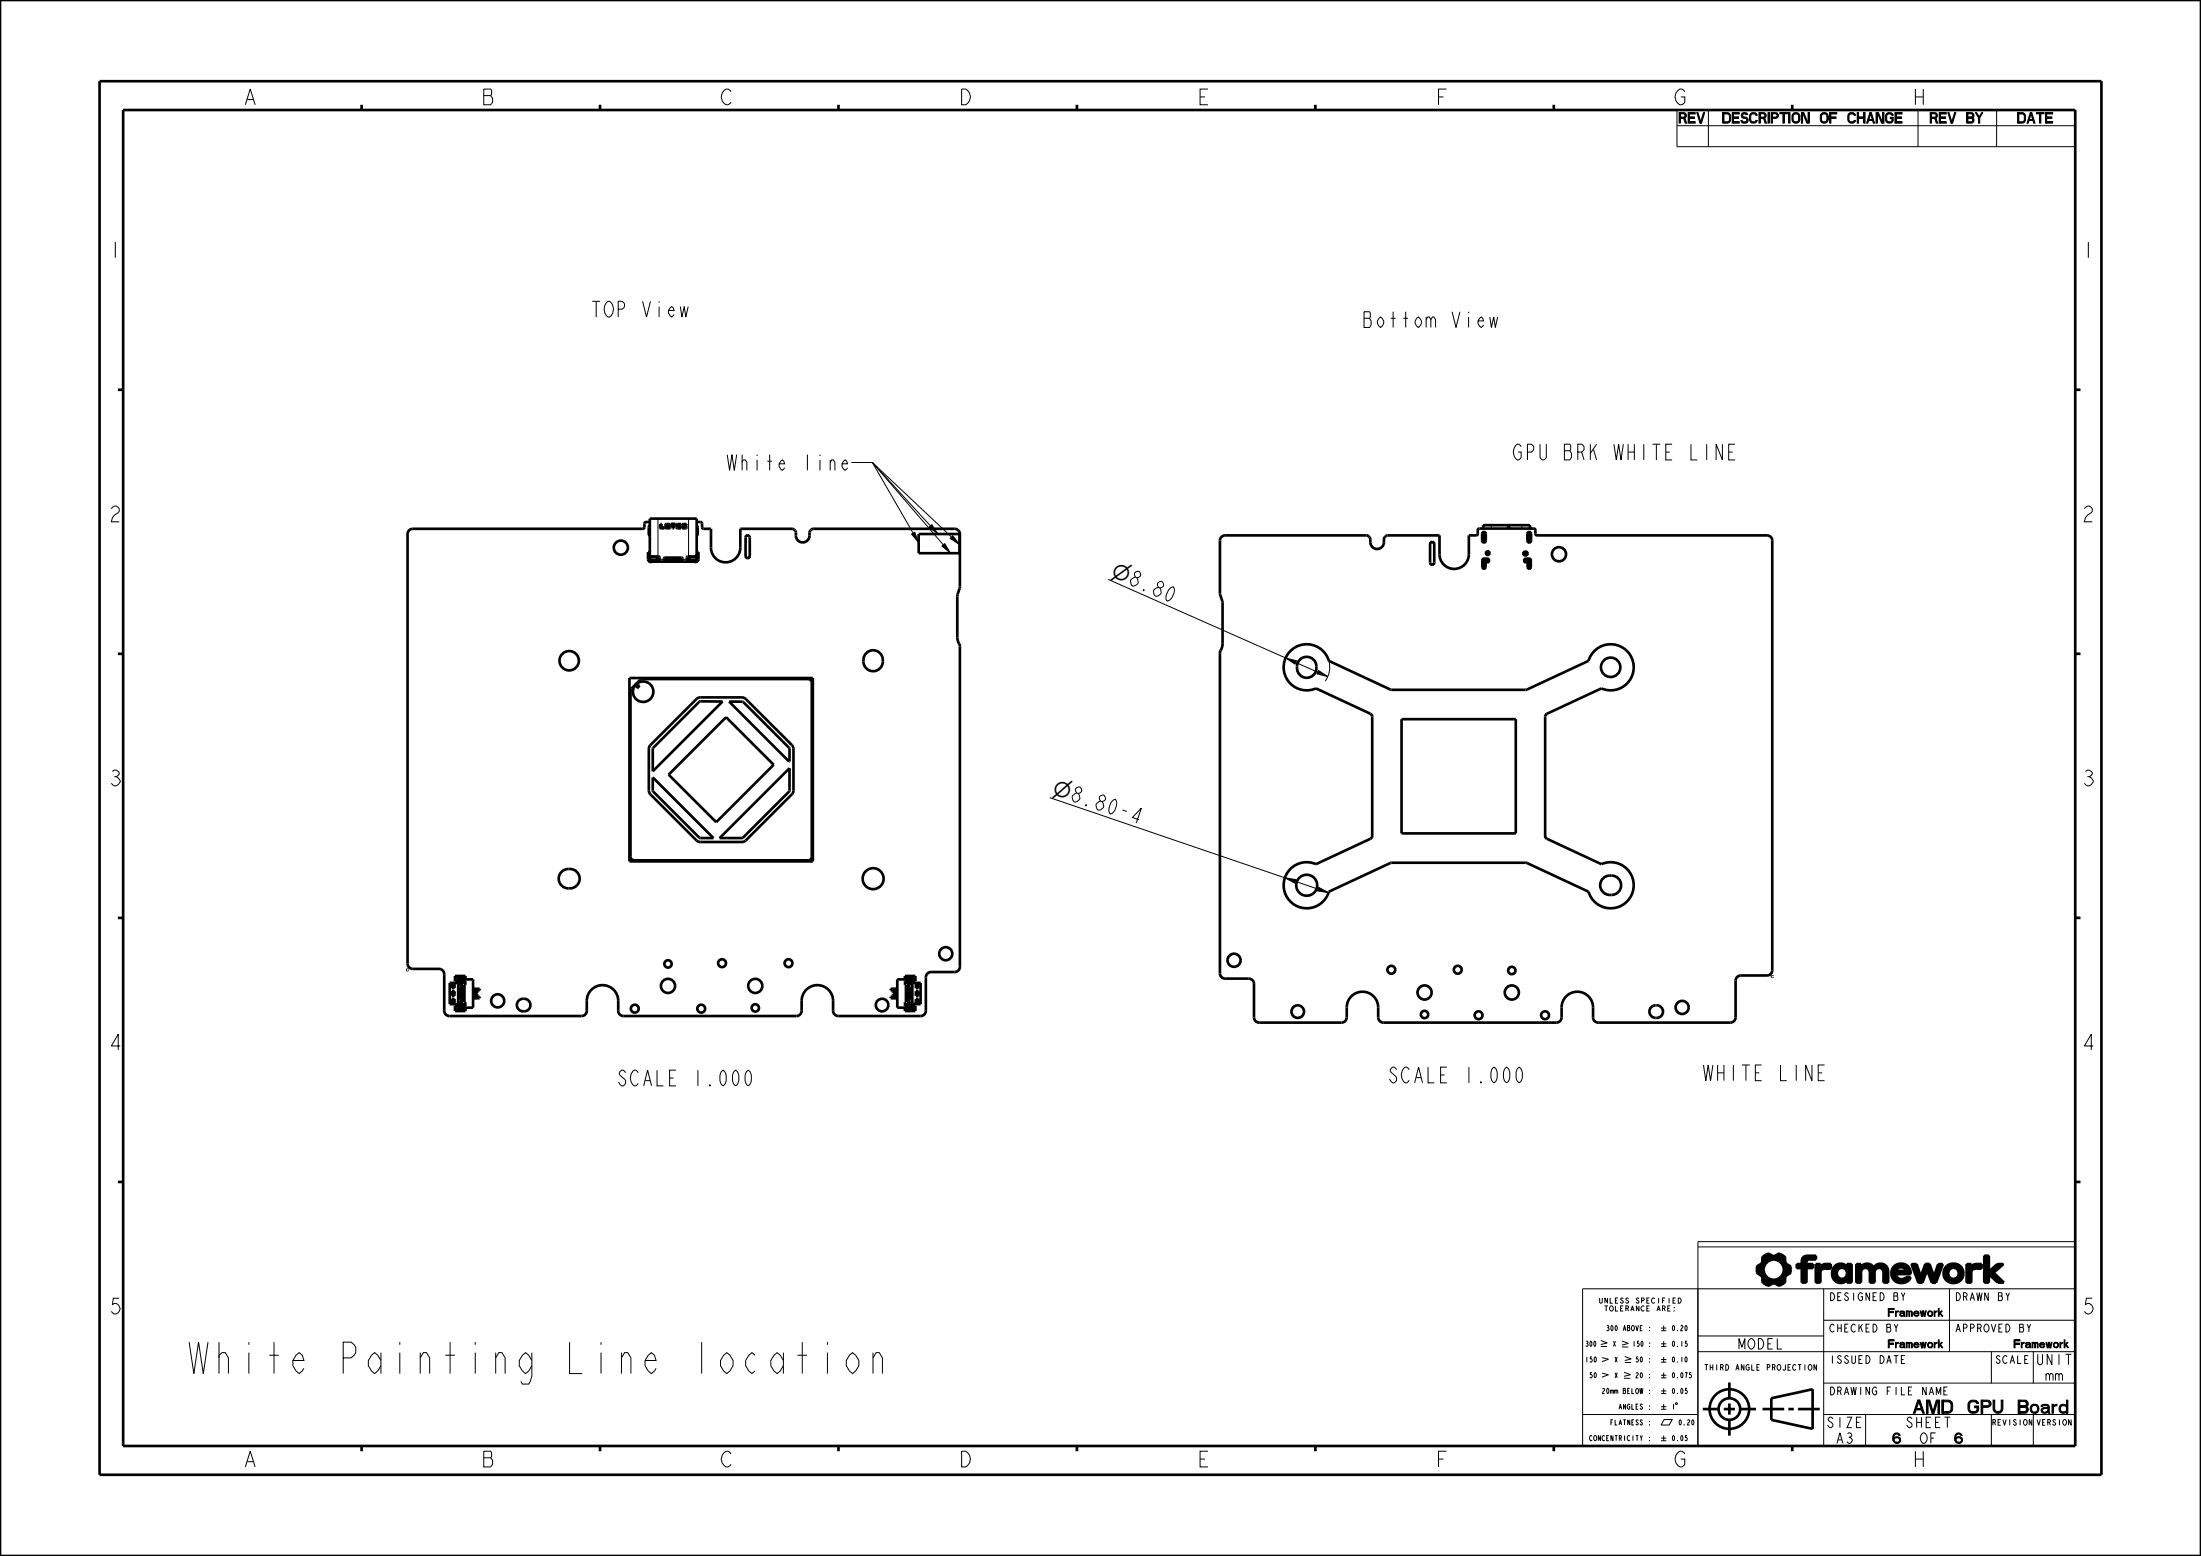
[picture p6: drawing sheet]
<svg xmlns="http://www.w3.org/2000/svg" width="420mm" height="297mm" viewBox="0 0 420 297" stroke-linecap="round" stroke-linejoin="round" font-family="sans-serif">
<g fill="#000">
<path d="M245.3 125.6l2.1 .5-.3 .7zM251.6 128l1.8 1.2-2.1-.6zM245.2 167.6l2.1 .3-.2 .7zM251.6 169.4l1.9 1-2.1-.4zM337.2 239.4h.4zM336.6 239.7l.6-.3h.4l.5 .2zM336.5 239.8l1.7-.1zM336.4 239.9l1.8-.2 2.2 .1 .2 .3-4.3 .6zM338.8 239.6l.6-.3 .3 .1zM338.5 239.7l1.2-.3 .7 .4zM344.1 240l.7-.3h1.7v.7h-2.6zM335.4 243l1.2-.1 .1 .3-.8 .2z"/>
<path d="M335.4 241.6l1.4-.2-.3 .8 .1 .7-1.2 .1-.1-.7zM335.9 243.4l.8-.2 .8 .8-1.2 .6v-.8zM336.3 240.7l1.9-.3-.8 .3-.6 .7-1.3 .2 .6-.4zM337.3 245.4l.3-.1zM336.8 245.1l1.4-.1-.9 .4zM336.6 245h1.9zM338.2 240.4l2.4-.3v.6l-1 .1-.7-.3zM336.3 244.6l1.2-.6 .7 .3 2.4 .3-.2 .3-3.8 .1zM338.6 245l1.8-.1-1.1 .4zM339.3 245.3l.9-.2-.6 .3zM338.8 244.3l.7-.3 1.1-.1v.7zM339.6 240.8h1z"/>
<path d="M339.5 244l1.2-.2zM339.7 240.9h1zM339.6 243.9l1.1-.2zM339.8 241h.9l-.8 .1zM339.7 243.8l1-.1zM339.9 241.1l.8-.1 .1 .1-.8 .1zM339.9 243.6l.9-.1-.1 .2h-.9zM340 241.2l.8-.1v.1l-.7 .1zM340 243.5l.9-.1-1 .2zM340.1 241.3l.7-.1 .7 .4-1.2 .1zM340.2 243.2l1.3-.1a1.97 1.97 0 0 1-1.5 .4zM340.3 241.7h1.3l-1.3 .1z"/>
<path d="M340.3 243l1.3-.1v.1l-1.4 .2zM340.3 241.8l1.3-.1v.1l-1.2 .1zM340.3 242.9l1.3-.1-1.3 .2zM340.4 241.9l1.2-.1 .1 .1-1.3 .2zM340.4 242.8l1.3-.1-.1 .1-1.3 .1zM340.4 242.1l1.3-.2v.2l-1.3 .1zM340.4 242.6l1.3-.1v.2l-1.3 .1zM340.4 242.2l1.3-.1v.2l-1.3 .2zM340.4 242.5l1.3-.2v.2l-1.3 .1zM342.9 241.3h.9l.9-.5v.5l-1.8 .7zM343.8 240.8l1-.1-1 .6zM343.8 240.7l1-.1z"/>
<path d="M343.8 240.6l1.1-.1zM343.8 240.5l1.2-.1zM343.9 240.4h1.4zM342.9 242l1.8-.7h1.3v.7h-1.3v2.8h-.9v-2.8zM347.4 242.6v2.2h-.9zM346.5 241.3h.9v.6a1.14 1.14 0 0 1 1.1-.6h.8v.9h-.9a.92 .92 0 0 0-1 .4l-.9 2.2zM349.9 241.9l1.6 .1-1.7 .1zM349.6 243.2l.9-.2v.2l-.9 .2zM349.6 242.9l.9-.1v.2l-.9 .2zM349.6 243.4l.9-.2v.2l-.9 .1zM349.6 242.7l1-.1-.1 .2-.9 .1zM349.6 243.5l.9-.1 .1 .1-.9 .1z"/>
<path d="M349.6 242.6l1-.1v.1l-1 .1zM349.7 243.6l.9-.1 .1 .2-1 .1zM349.7 242.5l1-.1-.1 .1-1 .1zM349.7 243.8l1-.1v.1l-.9 .1zM349.7 242.3h1.1l-1.1 .2zM349.8 242.2l1.2-.1-.2 .2h-1.1zM349.8 243.9l.9-.1 .2 .1-1.1 .1zM349.8 244h1.2l-1.1 .1zM349.8 242.1l1.6-.1-1.6 .2zM350.7 241.3h1zM351.1 244.9h.4zM349.9 244.1l1.1-.1a.95 .95 0 0 0 1.4-.5v.8l-2.5-.1z"/>
<path d="M350.9 244.8h.9zM350.5 241.4l1.4-.1zM350.2 241.6l.3-.2 1.4-.1 .3 .2zM350.5 244.7h1.6l-.3 .1h-.9zM350.4 244.6h1.8zM350.1 241.7l2.1-.2 .1 .1zM350.2 244.5l2.1-.1-.1 .2h-1.8zM350.1 241.7h2.3l-2.4 .1zM350.1 244.4l2.3-.1zM350 241.8h2.4l-2.5 .1zM349.9 244.2l2.5 .1-2.3 .1zM352.4 241.3h.9v3.5h-.9v-1.3a1.15 1.15 0 0 0-.4-1.4l.4-.3z"/>
<path d="M349.9 241.9l2.5-.1-.4 .3zM354.2 241.3h.9v3.5h-.9zM355.9 242h2.7a.85 .85 0 0 0-.9 .9v1.9h-.9v-1.9a.83 .83 0 0 0-.9-.9zM355.3 241.6a1.4 1.4 0 0 1 2.2 .3l-1.7 .1-.6 .5-.1-.6zM357.8 241.6a1.46 1.46 0 0 1 2.4 .7l-.9 .1-.5-.4h-1.3zM359.3 242.4l.9-.1 .1 2.5h-.9v-1.9zM361 243.5l.8-.2 .1 .2-.9 .1zM361 242.5l.9-.2v.2l-.9 .1zM361 243.6l.9-.1v.1l-.9 .2zM361 242.3l1-.1-1 .3zM361 243.8l.9-.2 .1 .2-.9 .1zM361.1 242.2l1-.1-.1 .1-1 .1z"/>
<path d="M361.1 243.9l.9-.1 .1 .1-.9 .1zM361.2 242.1l1.1-.1-1.2 .2zM361.2 244l.9-.1 .2 .1-1.1 .1zM361.2 242l1.5-.1-1.5 .2zM361.2 244.1h1.3l-1.2 .1zM361.4 241.8a1.89 1.89 0 0 1 3.1 .5l-.9 .1a.9 .9 0 0 0-.9-.5l-1.5 .1zM361.3 244.2h1.5zM362.4 244.9l1.1-.1zM361.3 244.2l1.7-.1 .7-.3h.9l-.3 .5-2.8 .1zM361 242.6h3.6v.5l-3.7 .1zM361.5 244.4l2.8-.1-.8 .5-1.1 .1zM363.6 242.4l.9-.1 .1 .3h-.9z"/>
<path d="M360.9 243.2l3.7-.1v.1h-2.8v.1l-.8 .2zM364.8 241.3h.9l.8 2.4-.4 1.1zM367.4 241.3h.8l.9 2.3 1.6-2.3-1.3 3.5h-.8l-.9-2.4-.9 2.4h-.7zM369.9 241.3h.8l-1.6 2.3zM370.9 243.2l.9-.2v.2l-.9 .1zM370.9 242.9l.9-.1v.2l-.9 .2zM370.9 243.3l.9-.1v.2l-.9 .1zM370.9 242.8l.9-.1v.1l-.9 .1zM370.9 243.5l.9-.1 .1 .1-.9 .1zM370.9 242.6l1-.1-.1 .2-.9 .1zM371 243.6l.9-.1v.2l-.9 .1zM371 242.5l1-.1-.1 .1-1 .1z"/>
<path d="M371 243.8l.9-.1 .1 .1-.9 .1zM371 242.3l1.1-.1-.1 .2-1 .1zM371.1 243.9l.9-.1 .2 .1-1.1 .1zM371.1 242.2l1.2-.1-1.3 .2zM371.1 244l1.1-.1 .2 .1-1.2 .1zM371.1 242.1l1.6-.1-1.6 .2zM371.4 241.8a1.94 1.94 0 0 1 3.2 .7l-.9 .1a.96 .96 0 0 0-1-.6l-1.6 .1zM371.2 244.1h3.1a1.97 1.97 0 0 1-3.1 0zM373.7 242.6l.9-.1 .1 .7-.2 .7-.2 .2h-1.4a1.06 1.06 0 0 0 .8-1.5zM376.2 242.6v2.2h-.9zM375.3 241.3h.9v.6a1.14 1.14 0 0 1 1.1-.6h.8v.9h-.9a.92 .92 0 0 0-1 .4l-.9 2.2zM378.6 239.7h.9v3l1.6-1.4h1.2l-1.9 1.6 2 1.9h-1.2l-1.7-1.6v1.6h-.9z"/>
</g>
<g fill="none" stroke="#000" stroke-width=".19">
<path d="M320 21h76v7h-76zM320 24h76M326 21v7M366 21v7M381 21v7M211.5 110.6l33.8 15M245.3 125.6l2.1 .5-.3 .7zM247.2 126.4l4.3 1.9M251.6 128l1.8 1.2-2.1-.6zM253.6 126.1a4.4 4.4 0 0 1-.7 3.9M200.3 152.2l44.9 15.4M245.2 167.6l2.1 .3-.2 .7z"/>
<path d="M247.2 168.2l4.3 1.5M251.6 169.4l1.9 1-2.1-.4zM324 238h72M336.4 239.9l1.8-.2 2.2 .1 .2 .3-4.3 .6zM336.5 239.8l1.7-.1zM336.6 239.7l.6-.3h.4l.5 .2zM337.2 239.4h.4zM338.5 239.7l1.2-.3 .7 .4zM338.8 239.6l.6-.3 .3 .1zM344.1 240l.7-.3h1.7v.7h-2.6zM378.6 239.7h.9v3l1.6-1.4h1.2l-1.9 1.6 2 1.9h-1.2l-1.7-1.6v1.6h-.9zM305.5 257h1.2"/>
<path d="M305.5 255.9l1.2 .4-1.2 .3M305.7 259.1l1.2 .3-1.2 .5M309.5 257.1h1.2M309.5 256l1.2 .4M310 258.9l1.3 .5-1.3 .3M310.7 256.4l-1.2 .3M324 255h24M324 258h72M335.4 243l1.2-.1 .1 .3-.8 .2zM335.4 241.6l1.4-.2-.3 .8 .1 .7-1.2 .1-.1-.7zM335.9 243.4l.8-.2 .8 .8-1.2 .6v-.8zM336.3 240.7l1.9-.3-.8 .3-.6 .7-1.3 .2 .6-.4z"/>
<path d="M336.3 244.6l1.2-.6 .7 .3 2.4 .3-.2 .3-3.8 .1zM336.6 245h1.9zM336.8 245.1l1.4-.1-.9 .4zM337.3 245.4l.3-.1zM338.2 240.4l2.4-.3v.6l-1 .1-.7-.3zM338.6 245l1.8-.1-1.1 .4zM338.8 244.3l.7-.3 1.1-.1v.7zM339.3 245.3l.9-.2-.6 .3zM339.5 244l1.2-.2zM339.6 240.8h1zM339.6 243.9l1.1-.2zM339.7 240.9h1z"/>
<path d="M339.7 243.8l1-.1zM339.8 241h.9l-.8 .1zM339.9 241.1l.8-.1 .1 .1-.8 .1zM339.9 243.6l.9-.1-.1 .2h-.9zM340 241.2l.8-.1v.1l-.7 .1zM340 243.5l.9-.1-1 .2zM340.1 241.3l.7-.1 .7 .4-1.2 .1zM340.2 243.2l1.3-.1a1.97 1.97 0 0 1-1.5 .4zM340.3 241.7h1.3l-1.3 .1zM340.3 243l1.3-.1v.1l-1.4 .2zM340.3 241.8l1.3-.1v.1l-1.2 .1zM340.3 242.9l1.3-.1-1.3 .2z"/>
<path d="M340.4 241.9l1.2-.1 .1 .1-1.3 .2zM340.4 242.8l1.3-.1-.1 .1-1.3 .1zM340.4 242.1l1.3-.2v.2l-1.3 .1zM340.4 242.6l1.3-.1v.2l-1.3 .1zM340.4 242.2l1.3-.1v.2l-1.3 .2zM340.4 242.5l1.3-.2v.2l-1.3 .1zM342.9 241.3h.9l.9-.5v.5l-1.8 .7zM342.9 242l1.8-.7h1.3v.7h-1.3v2.8h-.9v-2.8zM343.8 240.8l1-.1-1 .6zM343.8 240.7l1-.1zM343.8 240.6l1.1-.1zM343.8 240.5l1.2-.1z"/>
<path d="M343.9 240.4h1.4zM346.5 241.3h.9v.6a1.14 1.14 0 0 1 1.1-.6h.8v.9h-.9a.92 .92 0 0 0-1 .4l-.9 2.2zM347.4 242.6v2.2h-.9zM348 252h48M348 246v30M349.6 242.9l.9-.1v.2l-.9 .2zM349.6 243.2l.9-.2v.2l-.9 .2zM349.6 243.4l.9-.2v.2l-.9 .1zM349.6 242.7l1-.1-.1 .2-.9 .1zM349.6 243.5l.9-.1 .1 .1-.9 .1zM349.6 242.6l1-.1v.1l-1 .1zM349.7 243.6l.9-.1 .1 .2-1 .1z"/>
<path d="M349.7 242.5l1-.1-.1 .1-1 .1zM349.7 243.8l1-.1v.1l-.9 .1zM349.7 242.3h1.1l-1.1 .2zM349.8 243.9l.9-.1 .2 .1-1.1 .1zM349.8 242.2l1.2-.1-.2 .2h-1.1zM349.8 244h1.2l-1.1 .1zM349.8 242.1l1.6-.1-1.6 .2zM349.9 244.1l1.1-.1a.95 .95 0 0 0 1.4-.5v.8l-2.5-.1zM349.9 244.2l2.5 .1-2.3 .1zM349.9 241.9l2.5-.1-.4 .3zM349.9 241.9l1.6 .1-1.7 .1zM350 241.8h2.4l-2.5 .1z"/>
<path d="M350.1 244.4l2.3-.1zM350.1 241.7l2.1-.2 .1 .1zM350.1 241.7h2.3l-2.4 .1zM350.2 244.5l2.1-.1-.1 .2h-1.8zM350.2 241.6l.3-.2 1.4-.1 .3 .2zM350.4 244.6h1.8zM350.5 244.7h1.6l-.3 .1h-.9zM350.5 241.4l1.4-.1zM350.7 241.3h1zM350.9 244.8h.9zM351.1 244.9h.4zM352.4 241.3h.9v3.5h-.9v-1.3a1.15 1.15 0 0 0-.4-1.4l.4-.3z"/>
<path d="M354.2 241.3h.9v3.5h-.9zM355.3 241.6a1.4 1.4 0 0 1 2.2 .3l-1.7 .1-.6 .5-.1-.6zM355.9 242h2.7a.85 .85 0 0 0-.9 .9v1.9h-.9v-1.9a.83 .83 0 0 0-.9-.9zM357.8 241.6a1.46 1.46 0 0 1 2.4 .7l-.9 .1-.5-.4h-1.3zM359.3 242.4l.9-.1 .1 2.5h-.9v-1.9zM360.9 243.2l3.7-.1v.1h-2.8v.1l-.8 .2zM361 242.6h3.6v.5l-3.7 .1zM361 243.5l.8-.2 .1 .2-.9 .1zM361 242.5l.9-.2v.2l-.9 .1zM361 243.6l.9-.1v.1l-.9 .2zM361 242.3l1-.1-1 .3zM361 243.8l.9-.2 .1 .2-.9 .1z"/>
<path d="M361.1 242.2l1-.1-.1 .1-1 .1zM361.1 243.9l.9-.1 .1 .1-.9 .1zM361.2 242.1l1.1-.1-1.2 .2zM361.2 244l.9-.1 .2 .1-1.1 .1zM361.2 242l1.5-.1-1.5 .2zM361.2 244.1h1.3l-1.2 .1zM361.3 244.2l1.7-.1 .7-.3h.9l-.3 .5-2.8 .1zM361.3 244.2h1.5zM361.4 241.8a1.89 1.89 0 0 1 3.1 .5l-.9 .1a.9 .9 0 0 0-.9-.5l-1.5 .1zM361.5 244.4l2.8-.1-.8 .5-1.1 .1zM362.4 244.9l1.1-.1zM363.6 242.4l.9-.1 .1 .3h-.9z"/>
<path d="M364.8 241.3h.9l.8 2.4-.4 1.1zM367.4 241.3h.8l.9 2.3 1.6-2.3-1.3 3.5h-.8l-.9-2.4-.9 2.4h-.7zM369.9 241.3h.8l-1.6 2.3zM370.9 242.9l.9-.1v.2l-.9 .2zM370.9 243.2l.9-.2v.2l-.9 .1zM370.9 242.8l.9-.1v.1l-.9 .1zM370.9 243.3l.9-.1v.2l-.9 .1zM370.9 242.6l1-.1-.1 .2-.9 .1zM370.9 243.5l.9-.1 .1 .1-.9 .1zM371 242.5l1-.1-.1 .1-1 .1zM371 243.6l.9-.1v.2l-.9 .1zM371 242.3l1.1-.1-.1 .2-1 .1z"/>
<path d="M371 243.8l.9-.1 .1 .1-.9 .1zM371.1 242.2l1.2-.1-1.3 .2zM371.1 243.9l.9-.1 .2 .1-1.1 .1zM371.1 242.1l1.6-.1-1.6 .2zM371.1 244l1.1-.1 .2 .1-1.2 .1zM371.2 244.1h3.1a1.97 1.97 0 0 1-3.1 0zM371.4 241.8a1.94 1.94 0 0 1 3.2 .7l-.9 .1a.96 .96 0 0 0-1-.6l-1.6 .1zM372 246v12M373.7 242.6l.9-.1 .1 .7-.2 .7-.2 .2h-1.4a1.06 1.06 0 0 0 .8-1.5zM375.3 241.3h.9v.6a1.14 1.14 0 0 1 1.1-.6h.8v.9h-.9a.92 .92 0 0 0-1 .4l-.9 2.2zM376.2 242.6v2.2h-.9zM380 258v6"/>
<path d="M388 258v6M396 246h-94v30h94v-39h-72v39M302 270h22M305.7 262.1l1.2 .3-1.2 .5M309.9 263.1h1.2M309.9 261.9l1.2 .5-1.2 .3M310 260.1h1.2M348 264h48M348 270h48M356 270v6M380 270v6M388 270v6"/>
</g>
<g fill="none" stroke="#000" stroke-width=".51">
<path d="M0 0h420v297h-420zM19 15.5h382v266h-382zM23.5 21h372.5v255h-372.5zM69 20v1M114.5 20v1M160 20v1M205.5 20v1M251 20v1M296.5 20v1M342 20v1M22.5 74.4h1M396 74.4h1"/>
<path d="M22.5 124.8h1M396 124.8h1M22.5 175.2h1M396 175.2h1M22.5 225.6h1M336.4 239.9l.7-.5h.5a1.25 1.25 0 0 0 1.7 0l.3-.1 .5 .3 .5 .5a1.25 1.25 0 0 0 .9 1.5l.1 .2 .1 .5-.2 .8a1.25 1.25 0 0 0-.9 1.5l-.1 .2-.4 .3-.8 .2a1.25 1.25 0 0 0-1.7 0l-.3 .1a1.35 1.35 0 0 1-1-1.6l-1-.9v-.9l.1-.4a1.25 1.25 0 0 0 .9-1.5zM344.1 240l.6-.3h1.8v.7h-1.4l-.3 .3-.1 .6h1.3v.7h-1.3v2.8h-.9v-2.8h-.9v-.7h.9l.1-.8zM378.6 239.7h.9v3l1.6-1.4h1.2l-1.9 1.6 2 1.9h-1.2l-1.7-1.6v1.6h-.9zM396 225.6h1M346.5 241.3h.9v.6l.6-.6h1.3v.9h-1.3l-.5 .3-.1 2.3h-.9zM350.1 241.7l.6-.4 .6-.1 .7 .2 .4 .4v-.5h.9v3.5h-.9v-.5l-.4 .4-.6 .2-.7-.1-.6-.4-.4-.6-.1-.8 .1-.7zM354.2 241.3h.9v.6l.7-.6 .8-.1 .6 .3 .3 .5 .4-.5 .5-.2 .7-.1 .5 .2 .4 .4 .3 .6v2.4h-.9v-2.2l-.3-.4-.5-.2-.5 .2-.3 .4-.1 2.2h-.9v-2.2l-.3-.4-.5-.2-.5 .2-.3 .4-.1 2.2h-.9z"/>
<path d="M361.4 241.7l.6-.4 .7-.1 .7 .1 .6 .4 .5 .6 .1 .9h-2.8l.3 .6 .5 .3h.6l.5-.3h.9l-.3 .5-.6 .4-.8 .2-.8-.1-.6-.4-.4-.6-.2-.7 .1-.8zM362.1 242.1l.4-.2h.5l.4 .3 .3 .4h-1.9zM364.8 241.3h.9l.8 2.4 .9-2.4h.8l.9 2.3 .8-2.3h.8l-1.3 3.5h-.8l-.9-2.4-.9 2.4h-.7zM375.3 241.3h.9v.6l.6-.6h1.3v.9h-1.3l-.5 .3-.1 2.3h-.9zM69 276v1M114.5 276v1M160 276v1M205.5 276v1M251 276v1M296.5 276v1M324.9 269h3.2M328.9 269h2.2"/>
<path d="M330 263.9v3.2M330 267.9v2.1M330 270.8v3.2M331.9 269h3.2M336.3 269h4.2M338 266.9l7.9-1.7v7.5l-7.9-1.7zM341.3 269h1M342 276v1M343.1 269h4.1"/>
<circle cx="338.5" cy="242.3" r="1.93"/>
<circle cx="351.5" cy="243.1" r="1.03"/>
<circle cx="372.8" cy="243.1" r="1.88"/>
<circle cx="372.8" cy="243.1" r="1.04"/>
<circle cx="330" cy="269" r="3.8"/>
<circle cx="330" cy="269" r="2.06"/>
</g>
<!-- layer: ASSEM_MEM -->
<g fill="none" stroke="#000" stroke-width=".51">
<path d="M124 99.6l-.9 .1-.1 .2-.1 .9-.2 .1h-43.9a1 1 0 0 0-1 1v82a1 1 0 0 0 1 1h5a1 1 0 0 1 1 1v7a1 1 0 0 0 1 1h25.2a1 1 0 0 0 1-1 4.7 4.7 0 0 1 .6-3.7 3 3 0 0 1 3.4-1 3 3 0 0 1 2 2.8v1.9a1 1 0 0 0 1 1h33a1 1 0 0 0 1-1 4.7 4.7 0 0 1 .6-3.7 3 3 0 0 1 3.4-1 3 3 0 0 1 2 2.8v1.9a1 1 0 0 0 1 1h15.7a1 1 0 0 0 1-1v-6.4a1 1 0 0 1 1-1h4.5a1 1 0 0 0 1-1v-61.1l-.5-1.8v-7.8l.5-1.8v-10.1a1 1 0 0 0-1-1h-27l-.4 .2-.3 .5a1.37 1.37 0 0 1-.6 1.7 1.37 1.37 0 0 1-1.8-.3l-.2-.4-.1-1.1-.3-.4-.3-.2h-9.9v3.6a2.8 2.8 0 0 1-2.8 2.8 2.8 2.8 0 0 1-2.8-2.8v-3.6h-1.6l-.1-.3-.1-.8-.2-.2h-.8M123.9 107.2l.2 .1 .3-.1M124 105.8h.1M124 106.4v.1M124 105.4l-.1 .1M124 100.3l-.2 .3v1.3l.2 .4M124 106.9v-7.9h8.9v7.9M124 106.7v.1M124 106.8h.1M124 106h.1M124 106l.1 .2h1.7l.1 1M124.1 106.9l-.1-.1v-1.1l-.2-.3h-.1v1.4v.2l.4 .2"/>
<path d="M124.1 107.2h8.7M124.1 106.9h1.8M124.1 106.9v.3M124.1 106.9h.1M124.2 106.9h.1M124.3 106.2v.1M124.3 106.9h.1M124.5 106.9h.1M125.5 106.3h-1.5v.6h1.9M125.5 106.2v.7M125.7 106.9h.1M126 100h.3l-.1 .6 .6 .1v.1h-.8z"/>
<path d="M126.2 100.6v.1M126.7 107.2v-.6l.2-.2h3.2l.1 .2v.6M126.7 106.9h3.5M127 106.9h.1M127.1 100.1h.7v.7h-.7zM127.2 100.2v.5h.5M127.2 100.2h.5v.4M127.2 100.2h.1M127.2 106.9h.1M127.5 106.9h.1M127.7 100.6v.1M127.7 106.9h.1"/>
<path d="M128 106.9h.1M128.2 106.9h.1M128.3 100.2h-.3v-.2h.9v.2h-.3M128.3 100.2h.1M128.3 100.2v.6h.3v-.6M128.5 106.9h.1M128.6 100.2h.1M128.7 106.9h.1M129 106.9h.1M129.2 106.9h.1M129.4 100.6v.1M129.4 100.3v.1"/>
<path d="M129.4 100.2v.1M129.4 100.5v.1M129.4 100.2h.6v-.2l-.8 .1v.7h.8v-.1h-.6M129.4 100.5h.1M129.4 100.2h.1M129.4 100.4h.5v.1h-.5M129.5 106.9h.1M129.7 106.9h.1M130 106.9h.1M130.2 106.9h.1M130.4 100.3v.1M130.4 100.2v.1"/>
<path d="M130.4 100.4h.4a.24 .24 0 0 1 .2 .2 .24 .24 0 0 1-.2 .2h-.6v-.1h.5M130.4 100.2h.6v-.2h-.6l-.2 .2v.2l.5 .1M130.4 100.2h.1M130.7 100.5h.1M130.7 100.6v.1M130.7 100.5v.1M131.1 106.9h1.7M131.2 106.9h.1M131.5 106.2v.7M131.5 106.3h1.4v.6h-1.8M132.5 106.9h.1M132.6 106.2v.1"/>
<path d="M132.6 106.9h.1M132.8 106.9h.1M132.8 106.9v.3M132.8 106.9l.2-.1v-1.1l.1-.3h.2v1.4l-.1 .2-.4 .2M132.9 106.8h.1M132.9 106l-.1 .2-1.7 .1v.9M132.9 106h.1M132.9 106.7v.1M132.9 105.8h.1M132.9 100.3l.2 .3v1.3l-.2 .4M132.9 105.4l.2 .1M133 106.4l-.1 .1"/>
<path d="M133 107.2l-.2 .1-.2-.1M142.5 102.2a.4 .4 0 0 1 .6 .4v3.5a.4 .4 0 0 1-.4 .4 .4 .4 0 0 1-.4-.4v-3.5zM175.3 101.9h7.8v3.7h-7.8zM233.1 102.5l.7-.3h27l.5 .3 .2 .4a1.37 1.37 0 0 0 .6 1.7 1.37 1.37 0 0 0 1.7-.3l.2-.4 .1-1.2 .3-.4 .4-.1h9.9v3.6a2.8 2.8 0 0 0 2.8 2.8 2.8 2.8 0 0 0 2.8-2.8v-3.6h1.5l.2-.3v-.9l.3-.1h10.4l.2 .1 .1 1 .3 .2h43.9a1 1 0 0 1 1 1v82a1 1 0 0 1-1 1h-5a1 1 0 0 0-1 1v7a1 1 0 0 1-1 1h-25.2a1 1 0 0 1-1-1 4.7 4.7 0 0 0-.7-3.8 3 3 0 0 0-3.3-.9 3 3 0 0 0-2 2.8v1.9a1 1 0 0 1-1 1h-33a1 1 0 0 1-1-1 4.7 4.7 0 0 0-.7-3.8 3 3 0 0 0-3.3-.9 3 3 0 0 0-2 2.8v1.9a1 1 0 0 1-1 1h-15.7a1 1 0 0 1-1-1v-6.4a1 1 0 0 0-1-1h-4.5a1 1 0 0 1-1-1v-61.1l.5-1.8v-7.8l-.5-1.9v-10zM272.9 103.6a.4 .4 0 0 1 .5-.1 .4 .4 0 0 1 .3 .3v3.6a.4 .4 0 0 1-.4 .4 .4 .4 0 0 1-.4-.4zM282.9 101.7a.35 .35 0 0 1 .4-.1 .35 .35 0 0 1 .2 .3v1.3a.35 .35 0 0 1-.3 .3 .35 .35 0 0 1-.4-.3zM282.9 106.8l.1 1.3M282.9 106.8l.3-.2h.6l.3 .2-.1 .5h-.5v.9a.3 .3 0 0 1-.3 .3 .3 .3 0 0 1-.3-.3zM282.9 108.4l.5 .1M283 107.1h.1M283 107.6v.1M283 100.9v-.7h9v.7"/>
<path d="M283 101.6h.1M283 103.4v.1M283 106.9h.3M283 103h.3M283 102h.3M283 101.6v1.8M283 103.4h.4M283 101.6h.4M283.3 108.2h.2M283.3 108.1h.2M283.3 107.5h.1M283.3 107.2h.1"/>
<path d="M283.3 101.6v1.8M283.3 106.6v1.6h-.3v-1.5h.3M283.5 107l-.2 .2h.8M283.8 105.3h.2M283.9 106.9v.1M283.9 106.9h-.4v.1h.4M284 106.7h-.7l.2 .2M284.1 106.8l-.2 .1M284.1 106.8v.4l-.2-.2M287.7 100.2l.2 .2v.5M287.9 100.4h.1M288.1 100.2l-.2 .2v.5"/>
<path d="M288.1 100.9a.2 .2 0 0 0-.2-.3 .2 .2 0 0 0-.2 .3M290.9 106.9l.3-.3h.6l.3 .2v1.4a.3 .3 0 0 1-.3 .3 .3 .3 0 0 1-.3-.3v-.9h-.5l-.1-.3M290.9 106.8v.4M290.9 105.4h.4M290.9 106h.4M290.9 106.8l.1 .1M291 106.7h.6l-.1 .2M291 106.9h.5M291 107l-.1 .2M291 106.9v.1M291 107h.5M291.5 107l.1 .2h-.7"/>
<path d="M291.5 106.9v.1M291.5 101.7a.35 .35 0 0 1 .4-.1 .35 .35 0 0 1 .3 .3v1.3a.35 .35 0 0 1-.4 .3 .35 .35 0 0 1-.3-.3zM291.5 108.2h.2M291.5 108.1h.2M291.6 103.4h.3M291.6 101.6h.3M291.6 106.6v1.5M291.6 107.5h.1M291.6 101.6v1.8M291.6 107.2v.1M291.7 107.2h.1M291.7 106.6v1.6h.3v-1.5h-.3"/>
<path d="M291.7 106.9h.3M291.7 103h.3M291.7 102h.3M291.9 101.6v1.8M292 101.6h.1M292 103.4v.1M292 107.1h.1M292 107.6v.1M292 108.4l-.4 .1M292.1 106.8l-.1 1.3M120.1 129.4h35v35h-35zM121.6 130.9h.5l-.5 .5z"/>
<path d="M122.1 129.8l.5-.2h31.6l.5 .2 .2 .5v33.2l-.2 .5-.5 .2h-33.2l-.5-.2-.2-.5v-31.6l.2-.5zM139.1 133.9l2.7 .1 8.8 8.8 .1 2.5zM165.3 124.7a1.95 1.95 0 0 1 3.2 1 1.95 1.95 0 0 1-2.4 2.4 2.06 2.06 0 0 1-.8-3.4zM246.1 124.4a4.4 4.4 0 0 1 7.5 1.7l12 5.6h25.7l11.8-5.6a4.4 4.4 0 0 1 5.7-2.9 4.4 4.4 0 0 1 2.6 5.8 4.4 4.4 0 0 1-5.8 2.4l-10.4 4.8-.4 .6 .1 23 .3 .3 10.4 4.8a4.4 4.4 0 0 1 5.8 2.5 4.4 4.4 0 0 1-2.6 5.7 4.4 4.4 0 0 1-5.7-2.9l-12-5.5h-25.7l-11.8 5.5a4.4 4.4 0 0 1-5.7 2.9 4.4 4.4 0 0 1-2.7-5.7 4.4 4.4 0 0 1 5.9-2.5l10.4-4.8 .3-.5v-23l-.3-.4-10.4-4.8a4.4 4.4 0 0 1-5.3-1.5 4.4 4.4 0 0 1 .3-5.5zM248 125.9a1.95 1.95 0 0 1 3.2 1 1.95 1.95 0 0 1-2.3 2.4 2.06 2.06 0 0 1-.9-3.4zM267.4 137.3h21.8v21.8h-21.8zM124.1 142.2l9-9 .5-.1 8.3 .1 .4 .2 9 9 .1 .5v8.3l-.3 .4-9 9-.5 .1h-8.2l-.5-.3-9-9-.1-.5v-8zM124.6 148.4l11.5 11.6-2.7-.1-8.8-8.8zM124.6 142.8l8.8-8.9h4.5l-13.3 13.3zM127.6 147.9l11-11 9 9.1-10.9 10.9zM137.3 160l13.4-13.4-.1 4.5-8.8 8.8zM107.2 166.4a1.96 1.96 0 0 1 2.7-.1 1.96 1.96 0 0 1 .2 2.7 1.96 1.96 0 0 1-2.8 .2 1.96 1.96 0 0 1-.1-2.8z"/>
<path d="M305.9 167.7a1.96 1.96 0 0 1 2.7-.2 1.96 1.96 0 0 1 .2 2.8 1.96 1.96 0 0 1-2.7 .1 1.96 1.96 0 0 1-.2-2.7zM86.2 187.8h.5v.8h-.5zM86.2 189.2h.5v.9h-.5zM86.2 190.7h.5v.8h-.5zM86.3 189.3l.3 .3 .1-.3v.3l-.4-.3v.3zM86.3 188.2l.4 .2-.4 .1 .3-.2zM86.3 187.8h.4v.3l-.1-.2-.1 .2v-.2zM86.3 189.8l.4-.1-.2 .1zM86.3 191h.3M86.3 190.9v.1M86.3 190.9h.1M86.3 190.8v.1"/>
<path d="M86.4 190.8h-.1M86.4 188.3v.1M86.4 191.1l.3 .3h-.4zM86.4 190.8h.1M86.4 191.2l.2 .1h-.2zM86.4 190.8l-.1 .1M86.5 190.8l.1 .2-.3-.1M86.5 190.8l.1 .2M86.5 189.8l.2 .2zM86.6 191h.1M87.2 191.7l.1 .1-.1 .2M87.2 187.2l.1 .1-.1 .3"/>
<path d="M87.2 187.2v-.3h3.1v5.4h-3.1v-.3M87.2 187.2h1.6v.8h-.2v3.3h.2v.7h-1.6M87.2 192h-.4v1h2v-.7M87.3 187.3v.3h-1.5v4.1h1.5v.3M87.3 186.9v-.5h1.1v.5M87.3 192.3v.5h1.1v-.5M87.3 192.7h1.1M87.3 186.6h1.1M87.4 187.7l.1 .1M87.4 187.7l.8 .1M87.4 187.7v3.9M87.4 191.6l.9-.1v.5"/>
<path d="M87.5 187.8l-.1 3.8M87.6 190.5h.5M87.6 190.3h1M87.6 189.8h.5M87.6 189.5h.5M87.6 189.3h1M87.6 188.8h.5M87.8 189.3v.2h.8M87.8 190.3v.2h.8M88.1 187.8v.7h.1v.3M88.1 190.2v.1M88.1 189.7v.1"/>
<path d="M88.1 189.2v.1M88.1 188.7v.1M88.1 188.7h-.5v.3h.5M88.1 189.2h-.5v.3h.5M88.1 189.7h-.5v.3h.5M88.1 190.2h-.5v.3h.5M88.1 188.5v.2M88.1 189v.2M88.1 189.5v.2M88.1 190v.2M88.1 190.5v.3M88.1 188.8h.1"/>
<path d="M88.1 189h.1M88.1 189.3h.1M88.1 189.5h.1M88.1 189.8h.1M88.1 190h.1M88.1 190.3h.1M88.1 190.5h.1M88.1 190.8v1.2M88.1 190.9h.5M88.1 188.3h.5M88.1 187.3v1.2M88.2 191.5l-.1 .1"/>
<path d="M88.2 190.5v.3h-.1v.7M88.2 189v.3M88.2 189.5v.3M88.2 190v.3M88.3 187.3v.5h-.8M88.3 191.9h.5M88.3 191.8h.5M88.3 187.5h.5M88.3 187.3h.5M88.4 187.3h.1M88.4 191.9h.1M88.6 188.8h-.8v.2"/>
<path d="M88.6 189.8h-.8v.2M88.6 190h-1M88.6 189h-1M88.6 187.3h.1M88.6 187.5h.1M88.6 191.8h.1M88.6 191.9h.1M88.8 186.9v-.6h-2v1h.4M90.3 190.3h.8v.2h-.8M90.3 189.8h.8v.2h-.8M90.3 189.3h.8v.2h-.8M90.3 188.8h.8v.2h-.8"/>
<path d="M90.4 190.2h1.1v.3h-1.1zM90.4 188.7h1.1v.3h-1.1zM90.4 189.3v.2M90.4 189.8v.2M90.4 190.3l.1 .1M90.4 189.3l.1 .1M90.4 188.8v.2M90.5 189.4l-.1 .1M90.5 190.4l-.1 .1M99.1 190.9a1.28 1.28 0 0 1 1.8 .1 1.28 1.28 0 0 1 0 1.7 1.28 1.28 0 0 1-1.8 .1 1.2 1.2 0 0 1 0-1.9zM170 190.2h1.1v.3h-1.1zM170 188.7h1.1v.3h-1.1z"/>
<path d="M171 189.8l.1 .2zM171 189.3l.1 .2zM171.1 190.3v.2M171.1 188.8v.2M171.2 190.3h-.8v.2h.8M171.2 189.8h-.8v.2h.8M171.2 189.3h-.8v.2h.8M171.2 188.8h-.8v.2h.8M172.7 186.9v-.6h2v1h-.4M172.7 191.9h.5M172.7 191.8h.5M172.7 187.5h.5"/>
<path d="M172.7 187.3h.5M172.9 190.9h.5M172.9 190h1M172.9 189.8h.8v.2M172.9 189h1M172.9 188.8h.8v.2M172.9 188.3h.5M172.9 187.3h.1M172.9 187.5h.1M172.9 191.8h.1M172.9 191.9h.1M173.1 192.3v.5h1.1v-.5"/>
<path d="M173.1 192.7h1.1M173.1 186.6h1.1M173.1 186.9v-.5h1.1v.5M173.1 187.3h.1M173.1 191.9h.1M173.2 187.3v.5h.8M173.2 190.5v.3h.2v.7M173.2 189v.3M173.2 189.5v.3M173.2 190v.3M173.3 191.5l.1 .1M173.4 187.3v1.4"/>
<path d="M173.4 190.5h.5M173.4 189.8h.5M173.4 189.5h.5M173.4 188.8h.5M173.4 190.5h.1M173.4 190h.1M173.4 189.5h.1M173.4 189h.1M173.4 188.8h.1M173.4 189.3h.1M173.4 189.8h.1M173.4 190.3h.1"/>
<path d="M173.4 190.2h.5v.3h-.5M173.4 189.7h.5v.3h-.5M173.4 189.2h.5v.3h-.5M173.4 188.7h.5v.3h-.5M173.4 189v.2M173.4 189.5v.2M173.4 190v.2M173.4 190.5v1.5M173.4 188.7v.1M173.4 189.2v.1M173.4 189.7v.1M173.4 190.2v.1"/>
<path d="M173.4 187.8v.7h-.2v.3M173.7 190.3v.2h-.8M173.7 189.3v.2h-.8M173.9 190.3h-1M173.9 189.3h-1M174 187.8l.1 3.8M174.1 191.6l-.9-.1v.5M174.1 187.7l-.8 .1M174.1 187.7v3.9M174.1 187.7l-.1 .1M174.2 187.3v.3h1.5v4.1h-1.5v.3M174.3 192h.4v1h-2v-.7"/>
<path d="M174.3 187.2v-.3h-3.1v5.4h3.1v-.3M174.3 187.2h-1.6v.8h.2v3.3h-.2v.7h1.6M174.3 191.7l-.1 .1 .1 .2M174.3 187.2l-.1 .1 .1 .3M174.8 190.7h.5v.8h-.5zM174.8 189.2h.5v.9h-.5zM174.8 187.8h.5v.8h-.5zM174.8 191.2l.1 .2 .1-.2v.2l.2 .1h-.4zM174.8 190h.1M174.8 189.3l.4 .2-.4 .1 .2-.2zM174.8 187.9l.3-.1 .1 .1-.1 .2zM174.8 191l.4 .1z"/>
<path d="M174.8 188.4h.1M174.8 190.9l.4-.1zM174.8 188.4l.1 .1M174.8 188.3v.1M174.9 188.5h.1M174.9 188.3h-.1M174.9 189.7l.3 .3v-.3v.2l-.4-.2v.3M174.9 188.4v.1M174.9 187.9h.2v.2zM174.9 188.2v.1M174.9 188.5h.2M174.9 188.2h.2"/>
<path d="M174.9 188.3h.2M174.9 188.3v.1M174.9 188.2h.1M175.1 190.9v.1M175.1 188.2l.1 .1M175.1 188.3h.1M175.1 190.8v.2M175.2 188.3v.1M175.2 188.4l-.1 .1M175.2 188.4h.1M175.2 188.3v.2M175.2 188.5h-.1"/>
<circle cx="118.5" cy="104.5" r="1.35"/>
<circle cx="283.9" cy="105.6" r=".34"/>
<circle cx="283.9" cy="105.6" r=".25"/>
<circle cx="291.1" cy="105.6" r=".25"/>
<circle cx="291.1" cy="105.6" r=".38"/>
<circle cx="297.5" cy="105.8" r="1.35"/>
<circle cx="108.6" cy="126.1" r="1.85"/>
<circle cx="122.7" cy="132" r="1.95"/>
<circle cx="307.3" cy="127.4" r="1.85"/>
<circle cx="166.6" cy="167.7" r="2"/>
<circle cx="249.3" cy="169" r="2"/>
<circle cx="77.8" cy="185.1" r=".05"/>
<circle cx="95" cy="191" r="1.25"/>
<circle cx="121.1" cy="192.5" r=".75"/>
<circle cx="127.5" cy="188.2" r="1.35"/>
<circle cx="127.5" cy="184" r=".7"/>
<circle cx="133.8" cy="192.5" r=".75"/>
<circle cx="137.8" cy="183.8" r=".75"/>
<circle cx="144.1" cy="188.2" r="1.35"/>
<circle cx="144.1" cy="192.4" r=".7"/>
<circle cx="150.5" cy="183.8" r=".75"/>
<circle cx="168.3" cy="191.8" r="1.2"/>
<circle cx="180.5" cy="182" r="1.25"/>
<circle cx="235.5" cy="183.3" r="1.25"/>
<circle cx="247.6" cy="193.1" r="1.2"/>
<circle cx="265.5" cy="185.1" r=".75"/>
<circle cx="271.8" cy="193.6" r=".7"/>
<circle cx="271.8" cy="189.4" r="1.35"/>
<circle cx="278.2" cy="185.1" r=".75"/>
<circle cx="282.1" cy="193.8" r=".75"/>
<circle cx="288.5" cy="189.4" r="1.35"/>
<circle cx="288.5" cy="185.2" r=".7"/>
<circle cx="294.8" cy="193.8" r=".75"/>
<circle cx="316.1" cy="193.1" r="1.27"/>
<circle cx="321" cy="192.3" r="1.25"/>
<circle cx="338.2" cy="186.4" r=".05"/>
</g>
<g fill="none" stroke="#000" stroke-width=".19">
<path d="M125.6 99v7.2M131.4 99v7.2M123.7 105.6h.2M124 106h.1M124 106.7h.1M124 106.2h.1M124.1 106.9v.3M124.1 106.9h.1M125.1 106.9v.3M125.2 106.3v.6M125.3 106.9v.3M125.4 106.9v.3"/>
<path d="M125.5 106.9v.3M125.7 106.9v.3M125.9 106.8h.8M126.9 106.9v.3M130.1 106.9v.3M130.2 106.8h.9M131.2 106.9v.3M131.4 106.9v.3M131.6 106.9v.3M131.7 106.9v.3M131.7 106.3v.6M131.8 106.9v.3"/>
<path d="M132.8 106.9h.1M132.8 106.9v.3M132.9 106.2h.1M132.9 106.7h.1M132.9 106h.1M133 105.6h.3M282.9 106.8h.1M283 107.2h.1M283 108h.3M283 107.1h.3M283 106.8h.3M283 103h.3"/>
<path d="M283 102.9h.3M283 102.8h.3M283 102.3h.3M283 102.2h.3M283 102.1h.3M283.3 107.3h.1M283.5 106.9v.1M283.6 106.9v.1M283.7 105.3v.1M283.8 106.9v.1M283.9 106.9v.1M284.1 105.3l-.1 .1"/>
<path d="M284.6 100.2v.7M290.4 100.2v.7M290.7 105.4a.37 .37 0 0 0 .4 .6 .37 .37 0 0 0 .3-.6M290.9 105.3v.1M291.1 106.9v.1M291.2 106.9v.1M291.3 105.3l-.1 .1M291.4 106.9v.1M291.5 106.9v.1M291.6 107.3h.1M291.7 108h.3M291.7 107.1h.3"/>
<path d="M291.7 106.8h.3M291.7 103h.3M291.7 102.9h.3M291.7 102.8h.3M291.7 102.3h.3M291.7 102.2h.3M291.7 102.1h.3M292 107.2h.1M292.1 106.8h.1M87.3 192.6h1.1M87.3 186.7h1.1M87.4 186.4v.2"/>
<path d="M87.4 192.7v.1M87.9 188.8v.2M87.9 189.3v.2M87.9 189.8v.2M87.9 190.3v.2M88.2 186.4v.2M88.2 192.7v.1M88.7 187.3v.2M88.7 191.8v.1M90.4 188.8h.1M90.4 189h.1M90.4 189.3h.1"/>
<path d="M90.4 189.5h.1M90.4 189.8h.1M90.4 190h.1M90.4 190.3h.1M90.4 190.5h.1M90.7 188.8v.2M90.7 189.3v.2M90.7 189.8v.2M90.7 190.3v.2M91 188.8v.2M91 189.3v.2M91 189.8v.2"/>
<path d="M91 190.3v.2M170.5 188.8v.2M170.5 189.3v.2M170.5 189.8v.2M170.5 190.3v.2M170.8 188.8v.2M170.8 189.3v.2M170.8 189.8v.2M170.8 190.3v.2M171 188.8h.1M171 189h.1M171 189.3h.1"/>
<path d="M171 189.5h.1M171 189.8h.1M171 190h.1M171 190.3h.1M171 190.5h.1M172.8 187.3v.2M172.8 191.8v.1M173.1 192.6h1.1M173.1 186.7h1.1M173.3 186.4v.2M173.3 192.7v.1M173.6 188.8v.2"/>
<path d="M173.6 189.3v.2M173.6 189.8v.2M173.6 190.3v.2M174.1 186.4v.2M174.1 192.7v.1"/>
<circle cx="283.9" cy="105.6" r=".13"/>
<circle cx="291.1" cy="105.6" r=".13"/>
</g>
<!-- layer: DETAIL -->
<path d="M173.9 101.9l.7-.3 .7 2zM177.3 100.6l.5-.5 1.2 1.8zM179.7 104.2l.6-.4 1.1 1.8zM181.8 102.3l1.3 1.6-1.8-1.1zM370.8 267.3h1.3l.3 .3a1.61 1.61 0 0 1-.3 2.1l-1.3 .1v-.4h1a.54 .54 0 0 0 .5-.5v-.8a.54 .54 0 0 0-.5-.5h-1zM380.3 267.3h.3v1.6a.63 .63 0 0 0 .7 .5 .63 .63 0 0 0 .6-.5v-1.6h.3v1.6a.94 .94 0 0 1-.9 .9 .94 .94 0 0 1-1-.9z" fill="#000"/>
<g fill="none" stroke="#000" stroke-width=".19">
<path d="M162.5 88.3h4M166.5 88.3l7.8 13.5M166.5 88.3l15.1 14.2M166.5 88.3l11.1 12.1M166.5 88.3l13.5 15.7M173.9 101.9l.7-.3 .7 2zM177.3 100.6l.5-.5 1.2 1.8zM179.7 104.2l.6-.4 1.1 1.8zM181.8 102.3l1.3 1.6-1.8-1.1zM317 253.5h1M317 254h1M317 256.5h1"/>
<path d="M317 257h1M317 259.5h1M317.5 253v1M317.5 256v1M317.5 259v1M317 260h1M317 262.5h1M317 263h1M317 265.5h1M317 266h1M317 268.5h1M317 269h1"/>
<path d="M317 274.5h1M317 275h1M317.5 262v1M317.5 265v1M317.5 268v1M317.5 274v1M317.5 271h1.6l-.6 1h-1.5zM319.8 267.8h.3l-.1 .3-.3-.1zM370.8 267.3h1.3l.3 .3a1.61 1.61 0 0 1-.3 2.1l-1.3 .1v-.4h1a.54 .54 0 0 0 .5-.5v-.8a.54 .54 0 0 0-.5-.5h-1zM380.3 267.3h.3v1.6a.63 .63 0 0 0 .7 .5 .63 .63 0 0 0 .6-.5v-1.6h.3v1.6a.94 .94 0 0 1-.9 .9 .94 .94 0 0 1-1-.9z"/>
</g>
<text font-size="7.8" x="35.5" y="262.2">White Painting Line location</text>
<g font-size="4.1">
<text x="211.8" y="109.9" transform="rotate(24 211.8 109.9)">⌀8.80</text>
<text x="211.8" y="109.9" transform="rotate(24 211.8 109.9)">⌀</text>
<text x="200.6" y="151.5" transform="rotate(19 200.6 151.5)">⌀8.80-4</text>
<text x="200.6" y="151.5" transform="rotate(19 200.6 151.5)">⌀</text>
</g>
<g font-size="3.9">
<text x="46.2" y="20">A</text>
<text x="91.7" y="20">B</text>
<text x="137.2" y="20">C</text>
<text x="182.7" y="20">D</text>
<text x="228.2" y="20">E</text>
<text x="273.7" y="20">F</text>
<text x="319.2" y="20">G</text>
<text x="364.7" y="20">H</text>
<text x="20.5" y="49.2">1</text>
<text x="397" y="49.2">1</text>
<text x="112.6" y="60.5">TOP View</text>
<text x="259.8" y="62.5">Bottom View</text>
<text x="138.5" y="89.8">White line</text>
<text x="288.5" y="87.8">GPU BRK WHITE LINE</text>
<text x="20.5" y="99.6">2</text>
<text x="397" y="99.6">2</text>
<text x="20.5" y="150">3</text>
<text x="397" y="150">3</text>
<text x="20.5" y="200.4">4</text>
<text x="397" y="200.4">4</text>
<text x="117.9" y="207.3">SCALE 1.000</text>
<text x="265.1" y="206.7">SCALE 1.000</text>
<text x="324.8" y="206.3">WHITE LINE</text>
<text x="20.5" y="250.8">5</text>
<text x="397" y="250.8">5</text>
<text x="46.2" y="280">A</text>
<text x="91.7" y="280">B</text>
<text x="137.2" y="280">C</text>
<text x="182.7" y="280">D</text>
<text x="228.2" y="280">E</text>
<text x="273.7" y="280">F</text>
<text x="319.2" y="280">G</text>
<text x="364.7" y="280">H</text>
</g>
<g font-size="3.3">
<text x="363.3" y="269.8">AMD</text>
<text x="373.1" y="269.8">GPU</text>
<text x="382.8" y="269.8">Board</text>
</g>
<g font-size="2.6">
<text x="320.4" y="23.5">REV</text>
<text x="327.6" y="23.5">DESCRIPTION OF CHANGE</text>
<text x="368.2" y="23.5">REV BY</text>
<text x="385" y="23.5">DATE</text>
<text x="331.6" y="257.5">MODEL</text>
<text x="388.5" y="260.5">UNIT</text>
<text x="390.2" y="263.5">mm</text>
<text x="348.5" y="272.5">SIZE</text>
<text x="350.2" y="275.5">A3</text>
<text x="361.1" y="275.5">6</text>
<text x="363.6" y="272.5">SHEET</text>
<text x="366.2" y="275.5">OF</text>
<text x="373" y="275.5">6</text>
</g>
<g font-size="2">
<text x="349" y="248.3">DESIGNED BY</text>
<text x="357.8" y="251.3">Framework</text>
<text x="373" y="248.3">DRAWN BY</text>
<text x="349" y="254.3">CHECKED BY</text>
<text x="357.8" y="257.3">Framework</text>
<text x="373" y="254.3">APPROVED BY</text>
<text x="381.8" y="257.3">Framework</text>
<text x="349" y="260.3">ISSUED DATE</text>
<text x="380.7" y="260.3">SCALE</text>
<text x="349" y="266.3">DRAWING FILE NAME</text>
</g>
<g font-size="1.4">
<text x="325.4" y="261.6">THIRD ANGLE PROJECTION</text>
<text x="380.1" y="272.1">REVISION</text>
<text x="388.6" y="272.1">VERSION</text>
</g>
<g font-size="1.3">
<text x="305.2" y="248.8">UNLESS</text>
<text x="306.2" y="250.3">TOLERANCE</text>
<text x="312" y="248.8">SPECIFIED</text>
<text x="315.9" y="250.3">ARE:</text>
<text x="302.8" y="257">300</text>
<text x="306.6" y="254">300 ABOVE :</text>
<text x="307.9" y="257">X</text>
<text x="311.5" y="257">150 :</text>
<text x="318.9" y="254">0.20</text>
<text x="318.9" y="257">0.15</text>
<text x="302.7" y="260">150</text>
<text x="303.5" y="263">50</text>
<text x="308.2" y="260">X</text>
<text x="308.2" y="263">X</text>
<text x="312.1" y="260">50 :</text>
<text x="312.1" y="263">20 :</text>
<text x="318.9" y="260">0.10</text>
<text x="318.9" y="263">0.075</text>
<text x="305.8" y="266">20mm BELOW :</text>
<text x="309" y="269">ANGLES :</text>
<text x="318.9" y="266">0.05</text>
<text x="318.9" y="269">1</text>
<text x="303.5" y="275">CONCENTRICITY :</text>
<text x="307.4" y="272">FLATNESS :</text>
<text x="318.9" y="275">0.05</text>
<text x="320.2" y="272">0.20</text>
</g>
</svg>
